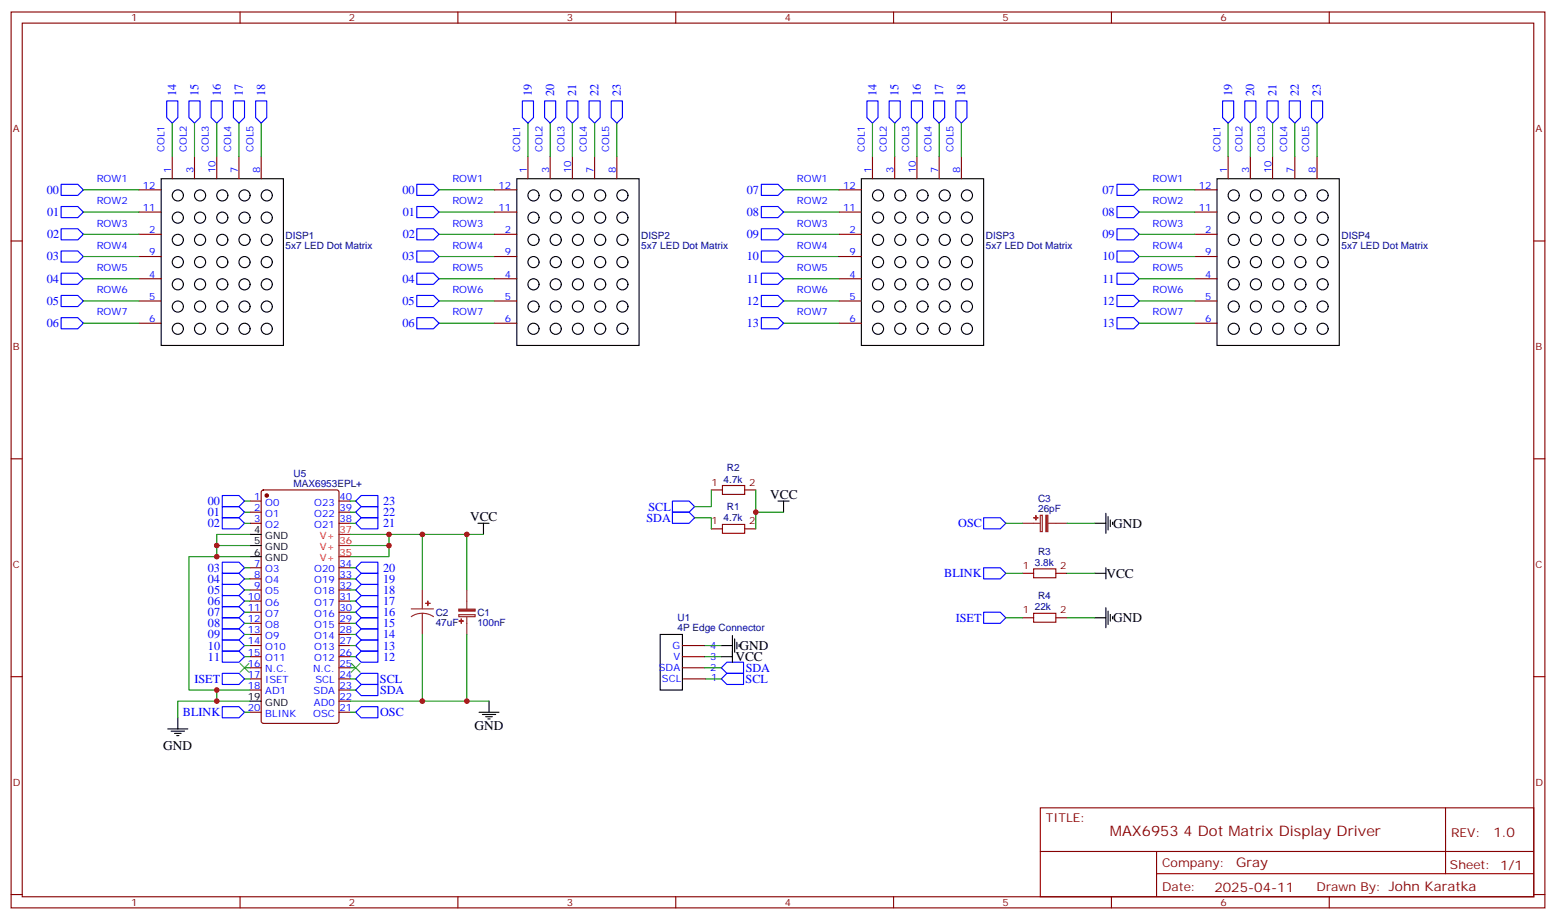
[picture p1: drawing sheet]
<svg xmlns="http://www.w3.org/2000/svg" width="494mm" height="292mm" viewBox="0 0 494 292" stroke-linecap="round" stroke-linejoin="round" font-family="sans-serif">
<g fill="none" stroke="#870000" stroke-width=".35">
<path d="M3.5 3.8h486.9v284.3h-486.9zM7.1 7.3h479.7v277.3h-479.7zM76.2 3.8v3.5M145.3 3.8v3.5M214.5 3.8v3.5M283.6 3.8v3.5M352.8 3.8v3.5M421.9 3.8v3.5M54.7 49.7v7M61.7 49.7v7M68.8 49.7v7M75.8 49.7v7"/>
<path d="M82.9 49.7v7M167.6 49.7v7M174.6 49.7v7M181.7 49.7v7M188.7 49.7v7M195.8 49.7v7M276.9 49.7v7M284 49.7v7M291 49.7v7M298.1 49.7v7M305.2 49.7v7M389.8 49.7v7"/>
<path d="M396.9 49.7v7M403.9 49.7v7M411 49.7v7M418 49.7v7M3.5 76.5h3.6M44.1 60.3h7.1M44.1 67.3h7.1M44.1 74.4h7.1M157 60.3h7M157 67.3h7M157 74.4h7M266.3 60.3h7.1"/>
<path d="M266.3 67.3h7.1M266.3 74.4h7.1M379.2 60.3h7.1M379.2 67.3h7.1M379.2 74.4h7.1M486.8 76.5h3.6M44.1 81.4h7.1M44.1 88.5h7.1M44.1 95.5h7.1M157 81.4h7M157 88.5h7M157 95.5h7"/>
<path d="M266.3 81.4h7.1M266.3 88.5h7.1M266.3 95.5h7.1M379.2 81.4h7.1M379.2 88.5h7.1M379.2 95.5h7.1M44.1 102.6h7.1M157 102.6h7M266.3 102.6h7.1M379.2 102.6h7.1M3.5 145.6h3.6M79.4 159h3.5"/>
<path d="M83.1 155.7l.5-.2h23.3l.6 .4 .1 73-.5 .6-23.5 .1-.6-.5-.1-72.9zM107.6 159h3.5M225.8 155.5h3.5M236.4 155.5h3.5M486.8 145.6h3.6M79.4 162.6h3.5M79.4 166.1h3.5M107.6 162.6h3.5M107.6 166.1h3.5M225.8 167.9h3.5M236.4 167.9h3.5M79.4 180.2h3.5"/>
<path d="M79.4 183.7h3.5M79.4 187.3h3.5M79.4 190.8h3.5M79.4 194.3h3.5M79.4 197.8h3.5M107.6 180.2h3.5M107.6 183.7h3.5M107.6 187.3h3.5M107.6 190.8h3.5M107.6 194.3h3.5M107.6 197.8h3.5M324.6 182h3.5"/>
<path d="M324.6 196.1h3.5M335.1 182h3.6M335.1 196.1h3.6M3.5 214.8h3.6M79.4 201.4h3.5M79.4 204.9h3.5M79.4 208.4h3.5M79.4 211.9h3.5M79.4 215.5h3.5M79.4 219h3.5M107.6 201.4h3.5M107.6 204.9h3.5"/>
<path d="M107.6 208.4h3.5M107.6 211.9h3.5M107.6 215.5h3.5M107.6 219h3.5M216.6 204.9h7.1M216.6 208.4h7.1M216.6 211.9h7.1M217 215.5h7M486.8 214.8h3.6M79.4 226.1h3.5M107.6 226.1h3.5M107.6 222.5h3.5"/>
<path d="M330.2 256.4h156.6v28.2h-156.6zM458.8 256.4v20.9M330.2 270.2h156.5M367.1 277.3h119.6M367.1 270.2v14.2M3.5 283.9h3.6M76.2 284.6v3.5M145.3 284.6v3.5M214.5 284.6v3.5M283.6 284.6v3.5M352.8 284.6v3.5M421.9 284.6v3.5"/>
<path d="M486.8 283.9h3.6"/>
</g>
<circle cx="84.7" cy="157.3" r=".53" fill="#870000" stroke="#870000" stroke-width=".35"/>
<g fill="none" stroke="#000" stroke-width=".35">
<path d="M51.2 56.7h38.8v52.9h-38.8zM164 56.7h38.8v52.9h-38.8zM273.4 56.7h38.8v52.9h-38.8zM386.3 56.7h38.8v52.9h-38.8zM246.9 159h3.6M248.7 159v3.6M79.4 169.6h3.5M79.4 173.1h3.5M79.4 176.7h3.5M151.7 166.1h3.5M153.5 166.1v3.5M347.5 166.1h3.5"/>
<path d="M351 162.9v6.4M351.7 164v4.2M352.4 165v2.1M353.1 165.7v.7M347.5 182h3.5M347.5 196.1h3.5M351 180.2v3.5M351 192.9v6.3M351.7 194v4.2M352.4 195v2.1M353.1 195.7v.7M209.5 201.4h7.1v17.6h-7.1z"/>
<path d="M229 204.9h3.5M229 208.4h3.5M232.5 201.7v8.5M233.2 202.8v4.2M233.9 203.8v2.2M234.6 204.5v.7M53.3 231.4h6.3M54.3 232.1h4.3M55.4 232.8h2.1M56.1 233.5h.7M56.4 227.8v3.6M79.4 222.5h3.5"/>
<path d="M152 226.1h6.4M153.1 226.8h4.2M154.2 227.5h2.1M154.9 228.2h.7M155.2 222.5v3.6"/>
<circle cx="56.4" cy="76.1" r="1.76"/>
<circle cx="56.4" cy="62" r="1.76"/>
<circle cx="56.4" cy="69.1" r="1.76"/>
<circle cx="63.5" cy="76.1" r="1.76"/>
<circle cx="63.5" cy="62" r="1.76"/>
<circle cx="63.5" cy="69.1" r="1.76"/>
<circle cx="70.6" cy="76.1" r="1.76"/>
<circle cx="70.6" cy="69.1" r="1.76"/>
<circle cx="70.6" cy="62" r="1.76"/>
<circle cx="77.6" cy="76.1" r="1.76"/>
<circle cx="77.6" cy="69.1" r="1.76"/>
<circle cx="77.6" cy="62" r="1.76"/>
<circle cx="84.7" cy="69.1" r="1.76"/>
<circle cx="84.7" cy="62" r="1.76"/>
<circle cx="84.7" cy="76.1" r="1.76"/>
<circle cx="169.3" cy="62" r="1.76"/>
<circle cx="169.3" cy="76.1" r="1.76"/>
<circle cx="169.3" cy="69.1" r="1.76"/>
<circle cx="176.4" cy="62" r="1.76"/>
<circle cx="176.4" cy="76.1" r="1.76"/>
<circle cx="176.4" cy="69.1" r="1.76"/>
<circle cx="183.4" cy="69.1" r="1.76"/>
<circle cx="183.4" cy="62" r="1.76"/>
<circle cx="183.4" cy="76.1" r="1.76"/>
<circle cx="190.5" cy="62" r="1.76"/>
<circle cx="190.5" cy="76.1" r="1.76"/>
<circle cx="190.5" cy="69.1" r="1.76"/>
<circle cx="197.6" cy="76.1" r="1.76"/>
<circle cx="197.6" cy="69.1" r="1.76"/>
<circle cx="197.6" cy="62" r="1.76"/>
<circle cx="278.7" cy="62" r="1.76"/>
<circle cx="278.7" cy="76.1" r="1.76"/>
<circle cx="278.7" cy="69.1" r="1.76"/>
<circle cx="285.7" cy="69.1" r="1.76"/>
<circle cx="285.7" cy="76.1" r="1.76"/>
<circle cx="285.7" cy="62" r="1.76"/>
<circle cx="292.8" cy="62" r="1.76"/>
<circle cx="292.8" cy="76.1" r="1.76"/>
<circle cx="292.8" cy="69.1" r="1.76"/>
<circle cx="299.9" cy="76.1" r="1.76"/>
<circle cx="299.9" cy="69.1" r="1.76"/>
<circle cx="299.9" cy="62" r="1.76"/>
<circle cx="306.9" cy="76.1" r="1.76"/>
<circle cx="306.9" cy="69.1" r="1.76"/>
<circle cx="306.9" cy="62" r="1.76"/>
<circle cx="391.6" cy="62" r="1.76"/>
<circle cx="391.6" cy="76.1" r="1.76"/>
<circle cx="391.6" cy="69.1" r="1.76"/>
<circle cx="398.6" cy="69.1" r="1.76"/>
<circle cx="398.6" cy="62" r="1.76"/>
<circle cx="398.6" cy="76.1" r="1.76"/>
<circle cx="405.7" cy="62" r="1.76"/>
<circle cx="405.7" cy="76.1" r="1.76"/>
<circle cx="405.7" cy="69.1" r="1.76"/>
<circle cx="412.7" cy="76.1" r="1.76"/>
<circle cx="412.7" cy="62" r="1.76"/>
<circle cx="412.7" cy="69.1" r="1.76"/>
<circle cx="419.8" cy="62" r="1.76"/>
<circle cx="419.8" cy="76.1" r="1.76"/>
<circle cx="419.8" cy="69.1" r="1.76"/>
<circle cx="56.4" cy="90.2" r="1.76"/>
<circle cx="56.4" cy="97.3" r="1.76"/>
<circle cx="56.4" cy="83.2" r="1.76"/>
<circle cx="63.5" cy="83.2" r="1.76"/>
<circle cx="63.5" cy="90.2" r="1.76"/>
<circle cx="63.5" cy="97.3" r="1.76"/>
<circle cx="70.6" cy="90.2" r="1.76"/>
<circle cx="70.6" cy="83.2" r="1.76"/>
<circle cx="70.6" cy="97.3" r="1.76"/>
<circle cx="77.6" cy="90.2" r="1.76"/>
<circle cx="77.6" cy="97.3" r="1.76"/>
<circle cx="77.6" cy="83.2" r="1.76"/>
<circle cx="84.7" cy="83.2" r="1.76"/>
<circle cx="84.7" cy="90.2" r="1.76"/>
<circle cx="84.7" cy="97.3" r="1.76"/>
<circle cx="169.3" cy="90.2" r="1.76"/>
<circle cx="169.3" cy="83.2" r="1.76"/>
<circle cx="169.3" cy="97.3" r="1.76"/>
<circle cx="176.4" cy="90.2" r="1.76"/>
<circle cx="176.4" cy="97.3" r="1.76"/>
<circle cx="176.4" cy="83.2" r="1.76"/>
<circle cx="183.4" cy="83.2" r="1.76"/>
<circle cx="183.4" cy="97.3" r="1.76"/>
<circle cx="183.4" cy="90.2" r="1.76"/>
<circle cx="190.5" cy="90.2" r="1.76"/>
<circle cx="190.5" cy="97.3" r="1.76"/>
<circle cx="190.5" cy="83.2" r="1.76"/>
<circle cx="197.6" cy="90.2" r="1.76"/>
<circle cx="197.6" cy="97.3" r="1.76"/>
<circle cx="197.6" cy="83.2" r="1.76"/>
<circle cx="278.7" cy="97.3" r="1.76"/>
<circle cx="278.7" cy="90.2" r="1.76"/>
<circle cx="278.7" cy="83.2" r="1.76"/>
<circle cx="285.7" cy="83.2" r="1.76"/>
<circle cx="285.7" cy="97.3" r="1.76"/>
<circle cx="285.7" cy="90.2" r="1.76"/>
<circle cx="292.8" cy="97.3" r="1.76"/>
<circle cx="292.8" cy="83.2" r="1.76"/>
<circle cx="292.8" cy="90.2" r="1.76"/>
<circle cx="299.9" cy="90.2" r="1.76"/>
<circle cx="299.9" cy="83.2" r="1.76"/>
<circle cx="299.9" cy="97.3" r="1.76"/>
<circle cx="306.9" cy="90.2" r="1.76"/>
<circle cx="306.9" cy="97.3" r="1.76"/>
<circle cx="306.9" cy="83.2" r="1.76"/>
<circle cx="391.6" cy="97.3" r="1.76"/>
<circle cx="391.6" cy="90.2" r="1.76"/>
<circle cx="391.6" cy="83.2" r="1.76"/>
<circle cx="398.6" cy="83.2" r="1.76"/>
<circle cx="398.6" cy="97.3" r="1.76"/>
<circle cx="398.6" cy="90.2" r="1.76"/>
<circle cx="405.7" cy="83.2" r="1.76"/>
<circle cx="405.7" cy="97.3" r="1.76"/>
<circle cx="405.7" cy="90.2" r="1.76"/>
<circle cx="412.7" cy="97.3" r="1.76"/>
<circle cx="412.7" cy="83.2" r="1.76"/>
<circle cx="412.7" cy="90.2" r="1.76"/>
<circle cx="419.8" cy="90.2" r="1.76"/>
<circle cx="419.8" cy="97.3" r="1.76"/>
<circle cx="419.8" cy="83.2" r="1.76"/>
<circle cx="56.4" cy="104.4" r="1.76"/>
<circle cx="63.5" cy="104.4" r="1.76"/>
<circle cx="70.6" cy="104.4" r="1.76"/>
<circle cx="77.6" cy="104.4" r="1.76"/>
<circle cx="84.7" cy="104.4" r="1.76"/>
<circle cx="169.3" cy="104.4" r="1.76"/>
<circle cx="176.4" cy="104.4" r="1.76"/>
<circle cx="183.4" cy="104.4" r="1.76"/>
<circle cx="190.5" cy="104.4" r="1.76"/>
<circle cx="197.6" cy="104.4" r="1.76"/>
<circle cx="278.7" cy="104.4" r="1.76"/>
<circle cx="285.7" cy="104.4" r="1.76"/>
<circle cx="292.8" cy="104.4" r="1.76"/>
<circle cx="299.9" cy="104.4" r="1.76"/>
<circle cx="306.9" cy="104.4" r="1.76"/>
<circle cx="391.6" cy="104.4" r="1.76"/>
<circle cx="398.6" cy="104.4" r="1.76"/>
<circle cx="405.7" cy="104.4" r="1.76"/>
<circle cx="412.7" cy="104.4" r="1.76"/>
<circle cx="419.8" cy="104.4" r="1.76"/>
</g>
<path d="M107.6 176.7h3.5M107.6 173.1h3.5M107.6 169.6h3.5" fill="none" stroke="#f00" stroke-width=".35"/>
<g fill="none" stroke="#008700" stroke-width=".35">
<path d="M54.7 39.1v10.6M61.7 39.1v10.6M68.8 39.1v10.6M75.8 39.1v10.6M82.9 39.1v10.6M167.6 39.1v10.6M174.6 39.1v10.6M181.7 39.1v10.6M188.7 39.1v10.6M195.8 39.1v10.6M276.9 39.1v10.6M284 39.1v10.6"/>
<path d="M291 39.1v10.6M298.1 39.1v10.6M305.2 39.1v10.6M389.8 39.1v10.6M396.9 39.1v10.6M403.9 39.1v10.6M411 39.1v10.6M418 39.1v10.6M26.5 60.3h17.6M26.5 67.3h17.6M26.5 74.4h17.6M139.3 60.3h17.7"/>
<path d="M139.3 67.3h17.7M139.3 74.4h17.7M248.7 60.3h17.6M248.7 67.3h17.6M248.7 74.4h17.6M361.6 60.3h17.6M361.6 67.3h17.6M361.6 74.4h17.6M26.5 81.4h17.6M26.5 88.5h17.6M26.5 95.5h17.6M139.3 81.4h17.7"/>
<path d="M139.3 88.5h17.7M139.3 95.5h17.7M248.7 81.4h17.6M248.7 88.5h17.6M248.7 95.5h17.6M361.6 81.4h17.6M361.6 88.5h17.6M361.6 95.5h17.6M26.5 102.6h17.6M139.3 102.6h17.7M248.7 102.6h17.6M361.6 102.6h17.6"/>
<path d="M77.6 159h1.8M111.1 159h1.8M225.8 155.5v5.3h-5.3M239.9 155.5v7.1h8.8M77.6 162.6h1.8M77.6 166.1h1.8M79.4 176.7h-19.4v42.3h8.8M79.4 173.1h-10.6v3.6M79.4 169.6h-10.6v3.5M111.1 169.6h42.4M111.1 162.6h1.8M111.1 166.1h1.8"/>
<path d="M123.5 169.6v3.5h-12.4M123.5 173.1v3.6h-12.4M134.1 169.6v17.7M148.2 169.6v17.7M220.5 164.3h5.3v3.6M239.9 162.6v5.3M319.3 166.1h5.3M338.7 166.1h8.8M77.6 180.2h1.8M77.6 183.7h1.8M77.6 187.3h1.8M77.6 190.8h1.8"/>
<path d="M77.6 194.3h1.8M77.6 197.8h1.8M111.1 180.2h1.8M111.1 183.7h1.8M111.1 187.3h1.8M111.1 190.8h1.8M111.1 194.3h1.8M111.1 197.8h1.8M319.3 182h5.3M319.3 196.1h5.3M338.7 182h8.8M338.7 196.1h8.8"/>
<path d="M77.6 204.9h1.8M77.6 208.4h1.8M77.6 211.9h1.8M77.6 215.5h1.8M77.6 201.4h1.8M79.4 219h-10.6v3.5h-12.4v5.3M111.1 204.9h1.8M111.1 208.4h1.8M111.1 211.9h1.8M111.1 215.5h1.8M111.1 201.4h1.8M111.1 219h1.8"/>
<path d="M134.1 201.4v21.1M148.2 201.4v21.1M223.7 204.9h5.3M223.7 208.4h5.3M223.7 211.9h5.3M224 215.5h5M68.8 222.5h10.6M77.6 226.1h1.8M111.1 222.5h44.1M111.1 226.1h1.8"/>
</g>
<path d="M324.6 166.1h5.6M330.2 163.5h.6v5.2h-.6zM332.7 166.1h6M130.5 193.3h7.1M134.1 194.7l-1.9 .2-1.7 .8M134.1 194.7l1.8 .2 1.7 .8M134.1 187.3v6M134.1 194.7v6.7M145.6 195.1h5.2v.6h-5.2zM148.2 187.3v6M148.2 195.7v5.7" fill="none" stroke="#8c2424" stroke-width=".35"/>
<g fill="#8c2424" stroke="#8c2424" stroke-width=".35">
<path d="M135.1 191.5h1.4z"/>
<path d="M135.8 190.8v1.4z"/>
<path d="M145.6 193.3h5.2v.7h-5.2z"/>
<path d="M145.7 197.1h1.4z"/>
<path d="M146.4 196.4v1.4z"/>
<path d="M332 163.5h.6v5.2h-.6z"/>
<path d="M328.8 163.6v1.4z"/>
<path d="M328.1 164.3l1.4 .1z"/>
</g>
<g fill="none" stroke="#00f" stroke-width=".35">
<path d="M52.9 32h3.5v5.3l-1.7 1.8-1.8-1.8zM60 32h3.5v5.3l-1.8 1.8-1.7-1.8zM67 32h3.6v5.3l-1.8 1.8-1.8-1.8zM74.1 32h3.5v5.3l-1.8 1.8-1.7-1.8zM81.1 32h3.6v5.3l-1.8 1.8-1.8-1.8zM165.8 32h3.5v5.3l-1.7 1.8-1.8-1.8zM172.9 32h3.5v5.3l-1.8 1.8-1.7-1.8zM179.9 32h3.5v5.3l-1.7 1.8-1.8-1.8zM187 32h3.5v5.3l-1.8 1.8-1.7-1.8zM194 32h3.6v5.3l-1.8 1.8-1.8-1.8zM275.2 32h3.5v5.3l-1.8 1.8-1.7-1.8zM282.2 32h3.6v5.3l-1.8 1.8-1.8-1.8z"/>
<path d="M289.3 32h3.5v5.3l-1.8 1.8-1.7-1.8zM296.3 32h3.6v5.3l-1.8 1.8-1.8-1.8zM303.4 32h3.5v5.3l-1.7 1.8-1.8-1.8zM388.1 32h3.5v5.3l-1.8 1.8-1.7-1.8zM395.1 32h3.5v5.3l-1.7 1.8-1.8-1.8zM402.2 32h3.5v5.3l-1.8 1.8-1.7-1.8zM409.2 32h3.5v5.3l-1.7 1.8-1.8-1.8zM416.3 32h3.5v5.3l-1.8 1.8-1.7-1.8zM19.4 58.5h5.3l1.8 1.8-1.8 1.7h-5.3zM132.3 58.5h5.3l1.7 1.8-1.7 1.7h-5.3zM241.7 58.5h5.2l1.8 1.8-1.8 1.7h-5.2zM354.5 58.5h5.3l1.8 1.8-1.8 1.7h-5.3z"/>
<path d="M19.4 65.5h5.3l1.8 1.8-1.8 1.8h-5.3zM19.4 72.6h5.3l1.8 1.8-1.8 1.7h-5.3zM19.4 79.7h5.3l1.8 1.7-1.8 1.8h-5.3zM132.3 79.7h5.3l1.7 1.7-1.7 1.8h-5.3zM132.3 72.6h5.3l1.7 1.8-1.7 1.7h-5.3zM132.3 65.5h5.3l1.7 1.8-1.7 1.8h-5.3zM241.7 79.7h5.2l1.8 1.7-1.8 1.8h-5.2zM241.7 72.6h5.2l1.8 1.8-1.8 1.7h-5.2zM241.7 65.5h5.2l1.8 1.8-1.8 1.8h-5.2zM354.5 65.5h5.3l1.8 1.8-1.8 1.8h-5.3zM354.5 72.6h5.3l1.8 1.8-1.8 1.7h-5.3zM354.5 79.7h5.3l1.8 1.7-1.8 1.8h-5.3z"/>
<path d="M19.4 86.7h5.3l1.8 1.8-1.8 1.7h-5.3zM19.4 93.8h5.3l1.8 1.7-1.8 1.8h-5.3zM132.3 93.8h5.3l1.7 1.7-1.7 1.8h-5.3zM132.3 86.7h5.3l1.7 1.8-1.7 1.7h-5.3zM241.7 93.8h5.2l1.8 1.7-1.8 1.8h-5.2zM241.7 86.7h5.2l1.8 1.8-1.8 1.7h-5.2zM354.5 86.7h5.3l1.8 1.8-1.8 1.7h-5.3zM354.5 93.8h5.3l1.8 1.7-1.8 1.8h-5.3zM19.4 100.8h5.3l1.8 1.8-1.8 1.8h-5.3zM132.3 100.8h5.3l1.7 1.8-1.7 1.8h-5.3zM241.7 100.8h5.2l1.8 1.8-1.8 1.8h-5.2zM354.5 100.8h5.3l1.8 1.8-1.8 1.8h-5.3z"/>
<path d="M70.6 157.3h5.2l1.8 1.7-1.8 1.8h-5.2zM112.9 159l1.8-1.7h5.2v3.5h-5.2zM213.4 159h5.3l1.8 1.8-1.8 1.8h-5.3zM70.6 160.8h5.2l1.8 1.8-1.8 1.7h-5.2zM70.6 164.3h5.2l1.8 1.8-1.8 1.8h-5.2zM70.6 178.4h5.2l1.8 1.8-1.8 1.8h-5.2zM112.9 166.1l1.8-1.8h5.2v3.6h-5.2zM112.9 162.6l1.8-1.8h5.2v3.5h-5.2zM213.4 162.6h5.3l1.8 1.7-1.8 1.8h-5.3zM312.2 164.3h5.3l1.8 1.8-1.8 1.8h-5.3zM70.6 182h5.2l1.8 1.7-1.8 1.8h-5.2zM70.6 185.5h5.2l1.8 1.8-1.8 1.7h-5.2z"/>
<path d="M70.6 189h5.2l1.8 1.8-1.8 1.7h-5.2zM70.6 192.5h5.2l1.8 1.8-1.8 1.8h-5.2zM70.6 196.1h5.2l1.8 1.7-1.8 1.8h-5.2zM70.6 199.6h5.2l1.8 1.8-1.8 1.7h-5.2zM112.9 197.8l1.8-1.7h5.2v3.5h-5.2zM112.9 194.3l1.8-1.8h5.2v3.6h-5.2zM112.9 190.8l1.8-1.8h5.2v3.5h-5.2zM112.9 187.3l1.8-1.8h5.2v3.5h-5.2zM112.9 183.7l1.8-1.7h5.2v3.5h-5.2zM112.9 180.2l1.8-1.8h5.2v3.6h-5.2zM312.2 180.2h5.3l1.8 1.8-1.8 1.7h-5.3zM312.2 194.3h5.3l1.8 1.8-1.8 1.7h-5.3z"/>
<path d="M70.6 203.1h5.2l1.8 1.8-1.8 1.8h-5.2zM70.6 206.7h5.2l1.8 1.7-1.8 1.8h-5.2zM70.6 213.7h5.2l1.8 1.8-1.8 1.7h-5.2zM112.9 204.9l1.8-1.8h5.2v3.6h-5.2zM112.9 201.4l1.8-1.8h5.2v3.5h-5.2zM112.9 219l1.8-1.8h5.2v3.6h-5.2zM114.7 206.7h5.2v3.5h-5.2l-1.8-1.8zM114.7 213.7h5.2v3.5h-5.2l-1.8-1.7zM229 211.9l1.7-1.7h5.3v3.5h-5.3zM230.7 213.7h5.3v3.5h-5.3l-1.7-1.7zM70.6 224.3h5.2l1.8 1.8-1.8 1.7h-5.2zM112.9 226.1l1.8-1.8h5.2v3.5h-5.2z"/>
</g>
<path d="M229.3 154.1h7.1v2.8h-7.1zM229.3 166.4h7.1v2.9h-7.1zM328.1 180.6h7v2.8h-7zM328.1 194.7h7v2.8h-7z" fill="none" stroke="#a10000" stroke-width=".35"/>
<path d="M76.2 210.5l2.8 2.9M79 210.5l-2.8 2.9M111.5 210.5l2.8 2.9M114.3 210.5l-2.8 2.9" fill="none" stroke="#3c3" stroke-width=".35"/>
<g fill="#c00">
<circle cx="68.8" cy="222.5" r=".88"/>
<circle cx="68.8" cy="219" r=".88"/>
<circle cx="68.8" cy="176.7" r=".88"/>
<circle cx="68.8" cy="173.1" r=".88"/>
<circle cx="123.5" cy="169.6" r=".88"/>
<circle cx="123.5" cy="173.1" r=".88"/>
<circle cx="134.1" cy="169.6" r=".88"/>
<circle cx="134.1" cy="222.5" r=".88"/>
<circle cx="148.2" cy="169.6" r=".88"/>
<circle cx="148.2" cy="222.5" r=".88"/>
<circle cx="239.9" cy="162.6" r=".88"/>
</g>
<text font-size="4.6" fill="#800" x="352.3" y="265.4">MAX6953 4 Dot Matrix Display Driver</text>
<g font-size="4.2">
<text x="244.5" y="158.3">VCC</text>
<text x="149.2" y="165.4">VCC</text>
<text x="353.3" y="167.5">GND</text>
<text x="351.2" y="183.4">VCC</text>
<text x="353.3" y="197.5">GND</text>
<text x="233.4" y="209.9">VCC</text>
<text x="234.8" y="206.3">GND</text>
<text x="150.6" y="231.7">GND</text>
<text x="51.8" y="238.1">GND</text>
</g>
<g font-size="4.2" fill="#800">
<text x="474" y="265.7">1.0</text>
<text x="392.4" y="275.2">Gray</text>
<text x="385.5" y="283">2025-04-11</text>
</g>
<g font-size="3.9" fill="#00f">
<text x="55.9" y="30.4" transform="rotate(-90 55.9 30.4)">14</text>
<text x="63" y="30.4" transform="rotate(-90 63 30.4)">15</text>
<text x="70" y="30.4" transform="rotate(-90 70 30.4)">16</text>
<text x="77.1" y="30.4" transform="rotate(-90 77.1 30.4)">17</text>
<text x="84.2" y="30.4" transform="rotate(-90 84.2 30.4)">18</text>
<text x="168.8" y="30.4" transform="rotate(-90 168.8 30.4)">19</text>
<text x="175.9" y="30.4" transform="rotate(-90 175.9 30.4)">20</text>
<text x="182.9" y="30.4" transform="rotate(-90 182.9 30.4)">21</text>
<text x="190" y="30.4" transform="rotate(-90 190 30.4)">22</text>
<text x="197" y="30.4" transform="rotate(-90 197 30.4)">23</text>
<text x="278.2" y="30.4" transform="rotate(-90 278.2 30.4)">14</text>
<text x="285.2" y="30.4" transform="rotate(-90 285.2 30.4)">15</text>
<text x="292.3" y="30.4" transform="rotate(-90 292.3 30.4)">16</text>
<text x="299.3" y="30.4" transform="rotate(-90 299.3 30.4)">17</text>
<text x="306.4" y="30.4" transform="rotate(-90 306.4 30.4)">18</text>
<text x="391.1" y="30.4" transform="rotate(-90 391.1 30.4)">19</text>
<text x="398.1" y="30.4" transform="rotate(-90 398.1 30.4)">20</text>
<text x="405.2" y="30.4" transform="rotate(-90 405.2 30.4)">21</text>
<text x="412.2" y="30.4" transform="rotate(-90 412.2 30.4)">22</text>
<text x="419.3" y="30.4" transform="rotate(-90 419.3 30.4)">23</text>
<text x="14.9" y="61.6">00</text>
<text x="127.7" y="61.6">00</text>
<text x="237.1" y="61.5">07</text>
<text x="350" y="61.5">07</text>
<text x="14.9" y="68.6">01</text>
<text x="127.8" y="68.6">01</text>
<text x="237.1" y="68.5">08</text>
<text x="350" y="68.5">08</text>
<text x="14.9" y="75.6">02</text>
<text x="127.8" y="75.6">02</text>
<text x="237.1" y="75.6">09</text>
<text x="350" y="75.6">09</text>
<text x="14.8" y="82.7">03</text>
<text x="127.7" y="82.7">03</text>
<text x="237.1" y="82.6">10</text>
<text x="350" y="82.6">10</text>
<text x="14.8" y="89.7">04</text>
<text x="127.7" y="89.7">04</text>
<text x="237.1" y="89.7">11</text>
<text x="350" y="89.7">11</text>
<text x="14.8" y="96.8">05</text>
<text x="127.7" y="96.8">05</text>
<text x="237.1" y="96.7">12</text>
<text x="350" y="96.7">12</text>
<text x="14.8" y="103.8">06</text>
<text x="127.7" y="103.8">06</text>
<text x="237.1" y="103.8">13</text>
<text x="350" y="103.8">13</text>
<text x="66" y="160.3">00</text>
<text x="121.6" y="160.3">23</text>
<text x="66" y="163.8">01</text>
<text x="66" y="167.3">02</text>
<text x="121.6" y="167.3">21</text>
<text x="121.6" y="163.8">22</text>
<text x="205.2" y="165.6">SDA</text>
<text x="205.8" y="162.1">SCL</text>
<text x="304.2" y="167.4">OSC</text>
<text x="66" y="181.5">03</text>
<text x="66" y="185">04</text>
<text x="121.6" y="185">19</text>
<text x="121.6" y="181.5">20</text>
<text x="299.7" y="183.2">BLINK</text>
<text x="66" y="188.5">05</text>
<text x="121.6" y="188.5">18</text>
<text x="66" y="192">06</text>
<text x="66" y="195.6">07</text>
<text x="121.6" y="195.6">16</text>
<text x="121.6" y="192">17</text>
<text x="303.4" y="197.3">ISET</text>
<text x="66" y="199.1">08</text>
<text x="66" y="202.6">09</text>
<text x="121.6" y="202.6">14</text>
<text x="121.6" y="199.1">15</text>
<text x="66" y="206.1">10</text>
<text x="66" y="209.7">11</text>
<text x="121.6" y="209.7">12</text>
<text x="121.6" y="206.1">13</text>
<text x="236.7" y="213.3">SDA</text>
<text x="61.7" y="216.7">ISET</text>
<text x="120.6" y="216.8">SCL</text>
<text x="120.6" y="220.4">SDA</text>
<text x="236.7" y="216.8">SCL</text>
<text x="58.1" y="227.3">BLINK</text>
<text x="120.6" y="227.4">OSC</text>
</g>
<g font-size="3.9" fill="#800">
<text x="332" y="261">TITLE:</text>
<text x="460.6" y="265.7">REV:</text>
<text x="368.9" y="275.2">Company:</text>
<text x="460.2" y="275.8">Sheet: 1/1</text>
<text x="368.9" y="282.9">Date:</text>
<text x="417.9" y="282.9">Drawn By: John Karatka</text>
</g>
<g font-size="3.2" fill="#800">
<text x="41.6" y="6.8">1</text>
<text x="110.8" y="6.8">2</text>
<text x="179.9" y="6.8">3</text>
<text x="249.1" y="6.8">4</text>
<text x="318.2" y="6.8">5</text>
<text x="387.3" y="6.8">6</text>
<text x="4.1" y="41.9">A</text>
<text x="487.4" y="41.9">A</text>
<text x="4.1" y="111.1">B</text>
<text x="487.4" y="111.1">B</text>
<text x="225.9" y="154.1">1</text>
<text x="237.8" y="154.1">2</text>
<text x="225.9" y="166.4">1</text>
<text x="237.8" y="166.4">2</text>
<text x="4.1" y="180.2">C</text>
<text x="324.7" y="180.6">1</text>
<text x="336.5" y="180.6">2</text>
<text x="487.4" y="180.2">C</text>
<text x="324.7" y="194.7">1</text>
<text x="336.5" y="194.7">2</text>
<text x="4.1" y="249.3">D</text>
<text x="487.4" y="249.3">D</text>
<text x="41.6" y="287.6">1</text>
<text x="110.8" y="287.6">2</text>
<text x="179.9" y="287.6">3</text>
<text x="249.1" y="287.6">4</text>
<text x="318.2" y="287.6">5</text>
<text x="387.3" y="287.6">6</text>
</g>
<g font-size="3.2" fill="#00f">
<text x="52.2" y="48.3" transform="rotate(-90 52.2 48.3)">COL1</text>
<text x="59.3" y="48.3" transform="rotate(-90 59.3 48.3)">COL2</text>
<text x="66.3" y="48.3" transform="rotate(-90 66.3 48.3)">COL3</text>
<text x="73.4" y="48.3" transform="rotate(-90 73.4 48.3)">COL4</text>
<text x="80.4" y="48.3" transform="rotate(-90 80.4 48.3)">COL5</text>
<text x="165.1" y="48.3" transform="rotate(-90 165.1 48.3)">COL1</text>
<text x="172.2" y="48.3" transform="rotate(-90 172.2 48.3)">COL2</text>
<text x="179.2" y="48.3" transform="rotate(-90 179.2 48.3)">COL3</text>
<text x="186.3" y="48.3" transform="rotate(-90 186.3 48.3)">COL4</text>
<text x="193.3" y="48.3" transform="rotate(-90 193.3 48.3)">COL5</text>
<text x="274.5" y="48.3" transform="rotate(-90 274.5 48.3)">COL1</text>
<text x="281.5" y="48.3" transform="rotate(-90 281.5 48.3)">COL2</text>
<text x="288.6" y="48.3" transform="rotate(-90 288.6 48.3)">COL3</text>
<text x="295.6" y="48.3" transform="rotate(-90 295.6 48.3)">COL4</text>
<text x="302.7" y="48.3" transform="rotate(-90 302.7 48.3)">COL5</text>
<text x="387.3" y="48.3" transform="rotate(-90 387.3 48.3)">COL1</text>
<text x="394.4" y="48.3" transform="rotate(-90 394.4 48.3)">COL2</text>
<text x="401.5" y="48.3" transform="rotate(-90 401.5 48.3)">COL3</text>
<text x="408.5" y="48.3" transform="rotate(-90 408.5 48.3)">COL4</text>
<text x="415.6" y="48.3" transform="rotate(-90 415.6 48.3)">COL5</text>
<text x="30.7" y="57.8">ROW1</text>
<text x="45.4" y="59.9">12</text>
<text x="54.3" y="55" transform="rotate(-90 54.3 55)">1</text>
<text x="61.4" y="55" transform="rotate(-90 61.4 55)">3</text>
<text x="68.4" y="55" transform="rotate(-90 68.4 55)">10</text>
<text x="75.5" y="55" transform="rotate(-90 75.5 55)">7</text>
<text x="82.5" y="55" transform="rotate(-90 82.5 55)">8</text>
<text x="143.6" y="57.8">ROW1</text>
<text x="158.2" y="59.9">12</text>
<text x="167.2" y="55" transform="rotate(-90 167.2 55)">1</text>
<text x="174.3" y="55" transform="rotate(-90 174.3 55)">3</text>
<text x="181.3" y="55" transform="rotate(-90 181.3 55)">10</text>
<text x="188.4" y="55" transform="rotate(-90 188.4 55)">7</text>
<text x="195.4" y="55" transform="rotate(-90 195.4 55)">8</text>
<text x="252.9" y="57.8">ROW1</text>
<text x="267.6" y="59.9">12</text>
<text x="276.6" y="55" transform="rotate(-90 276.6 55)">1</text>
<text x="283.6" y="55" transform="rotate(-90 283.6 55)">3</text>
<text x="290.7" y="55" transform="rotate(-90 290.7 55)">10</text>
<text x="297.7" y="55" transform="rotate(-90 297.7 55)">7</text>
<text x="304.8" y="55" transform="rotate(-90 304.8 55)">8</text>
<text x="365.8" y="57.8">ROW1</text>
<text x="380.5" y="59.9">12</text>
<text x="389.5" y="55" transform="rotate(-90 389.5 55)">1</text>
<text x="396.5" y="55" transform="rotate(-90 396.5 55)">3</text>
<text x="403.6" y="55" transform="rotate(-90 403.6 55)">10</text>
<text x="410.6" y="55" transform="rotate(-90 410.6 55)">7</text>
<text x="417.7" y="55" transform="rotate(-90 417.7 55)">8</text>
<text x="30.7" y="64.8">ROW2</text>
<text x="143.6" y="64.8">ROW2</text>
<text x="252.9" y="64.8">ROW2</text>
<text x="365.8" y="64.8">ROW2</text>
<text x="30.7" y="71.9">ROW3</text>
<text x="45.4" y="67">11</text>
<text x="143.6" y="71.9">ROW3</text>
<text x="158.2" y="67">11</text>
<text x="252.9" y="71.9">ROW3</text>
<text x="267.6" y="67">11</text>
<text x="365.8" y="71.9">ROW3</text>
<text x="380.5" y="67">11</text>
<text x="47.4" y="74">2</text>
<text x="160.3" y="74">2</text>
<text x="269.6" y="74">2</text>
<text x="382.5" y="74">2</text>
<text x="30.7" y="79">ROW4</text>
<text x="47.4" y="81.1">9</text>
<text x="143.6" y="79">ROW4</text>
<text x="160.3" y="81.1">9</text>
<text x="252.9" y="79">ROW4</text>
<text x="269.6" y="81.1">9</text>
<text x="365.8" y="79">ROW4</text>
<text x="382.5" y="81.1">9</text>
<text x="30.7" y="86">ROW5</text>
<text x="47.4" y="88.1">4</text>
<text x="143.6" y="86">ROW5</text>
<text x="160.3" y="88.1">4</text>
<text x="252.9" y="86">ROW5</text>
<text x="269.6" y="88.1">4</text>
<text x="365.8" y="86">ROW5</text>
<text x="382.5" y="88.1">4</text>
<text x="30.7" y="93.1">ROW6</text>
<text x="47.4" y="95.2">5</text>
<text x="143.6" y="93.1">ROW6</text>
<text x="160.3" y="95.2">5</text>
<text x="252.9" y="93.1">ROW6</text>
<text x="269.6" y="95.2">5</text>
<text x="365.8" y="93.1">ROW6</text>
<text x="382.5" y="95.2">5</text>
<text x="30.7" y="100.1">ROW7</text>
<text x="143.6" y="100.1">ROW7</text>
<text x="252.9" y="100.1">ROW7</text>
<text x="365.8" y="100.1">ROW7</text>
<text x="47.4" y="102.2">6</text>
<text x="160.3" y="102.2">6</text>
<text x="269.6" y="102.2">6</text>
<text x="382.5" y="102.2">6</text>
<text x="80.7" y="158.7">1</text>
<text x="84.2" y="160.4">O0</text>
<text x="99.8" y="160.4">O23</text>
<text x="107.8" y="158.7">40</text>
<text x="80.7" y="162.2">2</text>
<text x="80.7" y="165.7">3</text>
<text x="84.2" y="164">O1</text>
<text x="84.2" y="167.5">O2</text>
<text x="99.8" y="167.5">O21</text>
<text x="99.8" y="164">O22</text>
<text x="107.8" y="165.7">38</text>
<text x="107.8" y="162.2">39</text>
<text x="80.7" y="179.8">7</text>
<text x="107.8" y="179.8">34</text>
<text x="80.7" y="183.4">8</text>
<text x="84.2" y="181.6">O3</text>
<text x="84.2" y="185.1">O4</text>
<text x="99.8" y="185.1">O19</text>
<text x="99.8" y="181.6">O20</text>
<text x="107.8" y="183.4">33</text>
<text x="78.7" y="190.4">10</text>
<text x="80.7" y="186.9">9</text>
<text x="84.2" y="188.7">O5</text>
<text x="99.8" y="188.7">O18</text>
<text x="107.8" y="190.4">31</text>
<text x="107.8" y="186.9">32</text>
<text x="78.7" y="194">11</text>
<text x="78.7" y="197.5">12</text>
<text x="84.2" y="192.2">O6</text>
<text x="84.2" y="195.7">O7</text>
<text x="99.8" y="195.7">O16</text>
<text x="99.8" y="192.2">O17</text>
<text x="107.8" y="197.5">29</text>
<text x="107.8" y="194">30</text>
<text x="78.7" y="201">13</text>
<text x="84.2" y="199.2">O8</text>
<text x="84.2" y="202.8">O9</text>
<text x="99.8" y="202.8">O14</text>
<text x="99.8" y="199.2">O15</text>
<text x="107.8" y="201">28</text>
<text x="78.7" y="204.5">14</text>
<text x="78.7" y="208.1">15</text>
<text x="84.2" y="206.3">O10</text>
<text x="84.2" y="209.8">O11</text>
<text x="99.8" y="209.8">O12</text>
<text x="99.8" y="206.3">O13</text>
<text x="107.8" y="208.1">26</text>
<text x="107.8" y="204.5">27</text>
<text x="213.4" y="206">G</text>
<text x="213.7" y="209.5">V</text>
<text x="225.4" y="209.5">3</text>
<text x="225.4" y="206">4</text>
<text x="78.7" y="211.6">16</text>
<text x="78.7" y="215.1">17</text>
<text x="84.2" y="213.4">N.C.</text>
<text x="99.4" y="213.4">N.C.</text>
<text x="107.8" y="215.1">24</text>
<text x="107.8" y="211.6">25</text>
<text x="209.1" y="213">SDA</text>
<text x="225.4" y="213">2</text>
<text x="78.7" y="218.7">18</text>
<text x="84.2" y="216.9">ISET</text>
<text x="84.2" y="220.4">AD1</text>
<text x="99.5" y="220.4">SDA</text>
<text x="100.1" y="216.9">SCL</text>
<text x="107.8" y="218.7">23</text>
<text x="210.1" y="216.5">SCL</text>
<text x="225.8" y="216.2">1</text>
<text x="78.7" y="225.7">20</text>
<text x="84.2" y="227.5">BLINK</text>
<text x="99.4" y="227.5">OSC</text>
<text x="99.7" y="223.9">AD0</text>
<text x="107.8" y="225.7">21</text>
<text x="107.8" y="222.2">22</text>
</g>
<g font-size="3.2" fill="#000080">
<text x="90.7" y="75.9">DISP1</text>
<text x="203.6" y="75.9">DISP2</text>
<text x="312.9" y="75.9">DISP3</text>
<text x="425.8" y="75.9">DISP4</text>
<text x="90.7" y="79.1">5x7 LED Dot Matrix</text>
<text x="203.6" y="79.1">5x7 LED Dot Matrix</text>
<text x="312.9" y="79.1">5x7 LED Dot Matrix</text>
<text x="425.8" y="79.1">5x7 LED Dot Matrix</text>
<text x="230.7" y="149.6">R2</text>
<text x="93.2" y="154.4">MAX6953EPL+</text>
<text x="93.2" y="151.3">U5</text>
<text x="229.7" y="153.2">4.7k</text>
<text x="230.7" y="162">R1</text>
<text x="329.5" y="159.4">C3</text>
<text x="229.7" y="165.5">4.7k</text>
<text x="329.5" y="162.5">26pF</text>
<text x="328.5" y="179.6">3.8k</text>
<text x="329.5" y="176.1">R3</text>
<text x="329.5" y="190.2">R4</text>
<text x="138.3" y="195.4">C2</text>
<text x="151.5" y="195.5">C1</text>
<text x="215" y="197.2">U1</text>
<text x="328.5" y="193.7">22k</text>
<text x="138.3" y="198.6">47uF</text>
<text x="151.5" y="198.6">100nF</text>
<text x="215" y="200.3">4P Edge Connector</text>
</g>
<g font-size="3.2">
<text x="80.7" y="169.3">4</text>
<text x="80.7" y="172.8">5</text>
<text x="84.2" y="171">GND</text>
<text x="80.7" y="176.3">6</text>
<text x="84.2" y="174.6">GND</text>
<text x="84.2" y="178.1">GND</text>
<text x="78.7" y="222.2">19</text>
<text x="84.2" y="223.9">GND</text>
</g>
<g font-size="3.2" fill="#f00">
<text x="101.5" y="171">V+</text>
<text x="107.8" y="172.8">36</text>
<text x="107.8" y="169.3">37</text>
<text x="101.5" y="178.1">V+</text>
<text x="101.5" y="174.6">V+</text>
<text x="107.8" y="176.3">35</text>
</g>
</svg>
